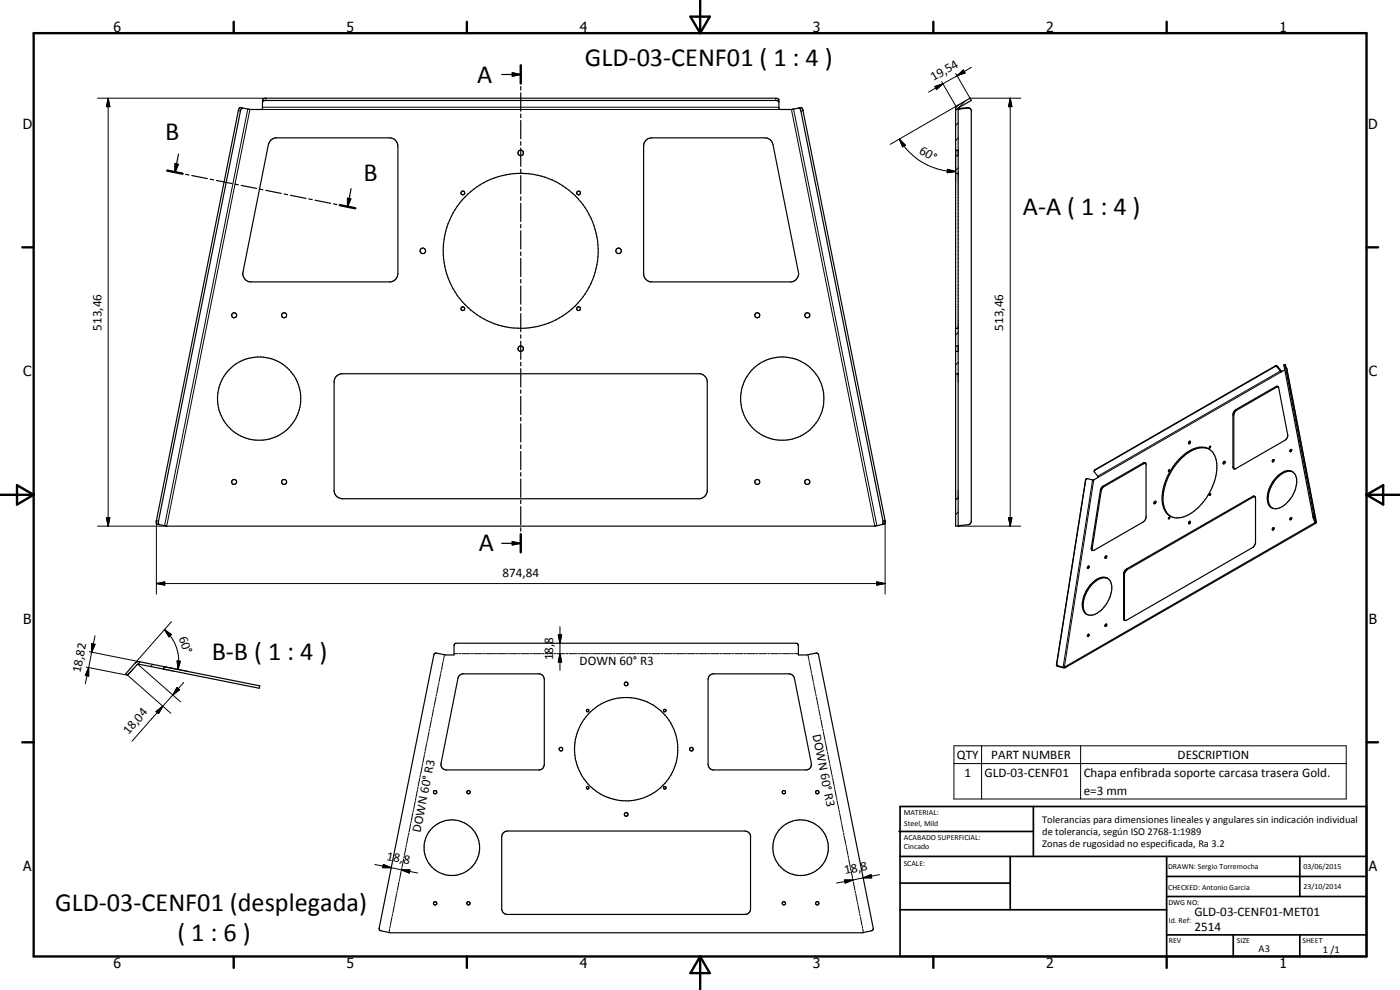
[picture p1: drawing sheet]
<svg xmlns="http://www.w3.org/2000/svg" width="420mm" height="297mm" viewBox="0 0 420 297" stroke-linecap="round" stroke-linejoin="round" font-family="sans-serif">
<g fill="none" stroke="#000" stroke-width=".35">
<path d="M156.3 19.6v5.5M72.8 32.4l2.2 .5h3.8v-2.9l.5-.5h.5h153l1 .4v3h3.7l2.2-.5M72.8 32.4l-.6 .7-24.7 123.4 .1 .6 .2 .3M72.8 32.4l-.8-.1-.4 .6-24.7 123.5 .1 .7 .8 .3M150.6 22.4h5.7M153.7 21.8l2.6 .6-2.6 .5zM156.3 26v1M156.3 27.9v5.5M156.3 34.2v1.1M156.3 36.2v5.5M233.8 30.5l-.8-.4h-153.5l-.5 .2-.2 .3M239.7 32.4l.9-.1 .3 .6 24.7 123.3-.1 1-.8 .2"/>
<path d="M239.7 32.4l.4 .2 .2 .5 24.7 123.2v.8l-.3 .3M287.1 31.9l4-2.4 .4 .6-3.6 2.1-.3 .4v125.3h-.8v-125zM287.6 32.8l3.2-.4 .7 .7v123.4l-.7 .9-3.2 .4M290.9 32.4l-.6-.1-2.7 .3M50.2 51.2l4.6 .9M52.5 49.1l1 .2-1 2.4zM53.6 46.2l-1.1 5.5M55.7 52.3l1 .2M57.6 52.7l4.6 .9M63.1 53.8l1 .2M65 54.1l4.6 1M70.5 55.2l1 .3"/>
<path d="M72.4 55.6l4.6 1M77.9 56.7l1 .2M79.8 57.1l4.6 .9M81.3 42l.9-.6h.8h33.9a2.52 2.52 0 0 1 2.5 2.5v38.2a2.57 2.57 0 0 1-2.1 2.5h-42.3a2.49 2.49 0 0 1-2.1-3l7.6-38.3zM85.3 58.2l1 .2M87.2 58.6l4.7 .9M92.7 59.7l1 .2M104.3 59.5l1 .2-1 2.3zM105.4 56.6l-1.1 5.4M156.3 42.5v1.1M156.3 44.4v5.5M156.3 50.8v1"/>
<path d="M156.3 52.7v5.5M156.3 59.1v1M193.7 42.2l.9-.6 1.1-.2h33.8a2.46 2.46 0 0 1 2.5 1.9l7.6 38.3a2.53 2.53 0 0 1-2.1 3h-42.2a2.49 2.49 0 0 1-2.1-2.5v-38.2v-.8zM286.8 45.1h.8M286.8 52h.8M286.8 46.7h.8M94.6 60.1l4.6 .9M100.1 61.2l1 .2M102 61.6l4.6 .9M156.3 61v5.5M156.3 67.4v1M156.3 69.3v5.4"/>
<path d="M156.3 75.6v1.1M156.3 77.5v5.5M156.3 83.9v1M156.3 85.8v5.5M156.3 92.2v1M156.3 94.1v5.5M286.8 98.5h.8M100.9 113l1.5-.9h107.7a2.54 2.54 0 0 1 2.1 2.2v33.2a2.57 2.57 0 0 1-2.4 2.1h-107a2.57 2.57 0 0 1-2.5-2.1v-33.2zM156.3 100.5v1M156.3 102.4v5.4M156.3 108.7v1.1M156.3 110.6v5.5"/>
<path d="M156.3 117v1M156.3 118.9v5.5M286.8 112.1h.8M286.8 103.8h.8M286.8 105.5h.8M383.6 116l2.9 14.6-.3 .9-.6 .6-15.2 8.6M383.6 116h-.7l-12 6.9-.7 .9-.2 16.5 .4 .4M383.6 116l-12.4 7.1-.7 .6-.2 .7 .1 16.3M384.6 111.5l-1.2-1.6-.6-.1-54.1 31.1-.2 .3M385.6 111l-1.2 .7-1.1-1.5-.5-.3-54.3 31.3M385.7 109.4l8.7 45.5 .6 1.8M385.7 109.4l-.4 .2 8.7 45.5 .7 1.5-.2 .3"/>
<path d="M385.7 109.4v.1M385.7 109.5l.5 1.1 8.8 46M156.3 125.3v1M156.3 127.2v5.4M156.3 133.5v1.1M156.3 135.5v5.4M343.8 139l.1 16.3-.3 .9-15.2 8.9-.5 .1M343.8 139l-.2-.2-.5 .1-12 6.9-.6 .7-3 18 .4 .7M343.8 139l-12.4 7-.5 .4-.4 .9-2.7 17.2 .1 .7M357.3 132.6l-.4 .5M357.3 132.5l-.2-.1-.4 .4v.3h.2M357.3 132.5l-.4 .6"/>
<path d="M362.5 134.6a7.5 7.5 0 0 0-7.7 2.3 17.4 17.4 0 0 0-5.9 14.5 4.6 4.6 0 0 0 7 3.4 17.3 17.3 0 0 0 9.2-16.4 4.4 4.4 0 0 0-6.9-3.4 17.2 17.2 0 0 0-9 16.4 5.2 5.2 0 0 0 2.1 3.5M363 134.4h.1M363.3 133.9l-.3 .5M363.3 134.2l-.1 .1M363.3 133.9h.1M363.3 134.2l-.3 .2M363.3 133.9v.3M367.7 138.6l-.3 .5M367.7 138.6a.34 .34 0 0 0-.6 .1 .34 .34 0 0 0 .3 .4M382 138h.3l-.2 .6-.3-.1zM382.3 138.1l-.2 .5M387.7 135l-.3 .5"/>
<path d="M387.7 135l-.2-.2-.3 .2-.1 .4 .3 .1M47.8 157.4l2.2 .5h212.5l2.2-.5M156.3 141.8v1.1M156.3 143.7v5.5M156.3 150.1v1M156.3 152v5.5M156.3 158.4v1M286.8 149.6h.8M325.8 143.9v.2M325.8 143.9l-8.7 55.5 .2 .5 2.4 .4M328.5 141.2l-.1 .4 1.2 1.6-1.4 .8-1.8-.4h-.3l-.3 .3M346.5 150.5h.4v.3l-.5 .3z"/>
<path d="M346.9 150.5l-.3 .6M350.7 155.3h.4l-.3 .4zM351 141l-.4 .4h.3M351 141h.1M351 141.4h-.1M351 155.4l-.1 .2M351 141.2v.1M351 141l-.1 .4M357.3 156.6l-.4 .5M357.3 156.6l-.1-.1a.38 .38 0 0 0-.4 .2 .38 .38 0 0 0 .1 .4M363 148.5v.1M363.3 148.1l-.3 .4"/>
<path d="M363.3 148.1h.1M363.3 148.1l-.1 .4M363.3 148.3l-.3 .3M376.6 149l.2 .5v13.3l-.7 1.4-38 21.9-.5 .1M376.6 149l-.2-.2-.5 .2-38 21.9-.7 1.2v13.7l.4 .4M376.6 149l-.4 .1-38.1 21.9-.6 1.2 .1 14M382 158.5l.3-.1-.2 .6-.3-.1zM382.3 158.5l-.2 .5M383.1 143.2a4.4 4.4 0 0 1 4.5-1.8 3.5 3.5 0 0 1 1.3 4.6 8.8 8.8 0 0 1-5.5 6.6 2.78 2.78 0 0 1-3-3.6l.2-1.7a11.1 11.1 0 0 1 2.5-4.1zM387.5 155.3l-.4 .3v.3h.3M387.5 155.3h.1M387.6 155.3l.1 .1"/>
<path d="M387.7 155.4l-.3 .5M388 141.6a4.5 4.5 0 0 0-4.9 2 7.9 7.9 0 0 0-2.1 8l.8 .8M394.5 156.9l.3 .2M394.5 156.9l-75.1 43.3M394.8 157.1l-75.1 43.2M395 156.7l-.2 .4M150.6 163h5.7M153.7 162.5l2.6 .5-2.6 .5zM156.3 160.3v5.4M326.4 170.5l.1 .1M326.6 170.5l.2-.3-.1-.4-.4 .4 .1 .3M326.6 170.5l-.1 .1"/>
<path d="M326.8 170.1l-.2 .4M327.1 175.6a4.9 4.9 0 0 1 5-2.2 3.9 3.9 0 0 1 1.2 5.1 8.1 8.1 0 0 1-5.7 6.1 2.55 2.55 0 0 1-2.8-2.7 10.2 10.2 0 0 1 2.3-6.3zM331.7 167l.2-.2a.34 .34 0 0 1 .2 .4 .34 .34 0 0 1-.3 .3zM332.1 167l-.2 .4M332.5 173.6a4.5 4.5 0 0 0-4.9 1.9 7.7 7.7 0 0 0-2.1 8.1l.8 .8M130.3 196.2l.7-.2 2.8 .5h2.5v-2.8l.3-.6 .3-.1h102l.4 .1 .3 .6v2.8h2.5l2.8-.5h.5l.2 .5 16.5 82-.2 .5-3.1 .9h-141.7l-3-.7-.3-.7zM317.1 199.3l.3 .5 2 .4M326.4 191h.1M326.6 190.9l.2-.5a.37 .37 0 0 0-.4 .1 .37 .37 0 0 0 0 .5M326.6 190.9l-.1 .1M326.8 190.5l-.2 .4M331.7 187.5l.3-.3a.41 .41 0 0 1 .1 .5 .41 .41 0 0 1-.4 .2z"/>
<path d="M332.1 187.5l-.2 .4M49.1 200.7v.1M49.2 200l28.8 5.8-.2 .7-28.7-5.7M49.2 200l-7.9-1.5-.6 .3-3 3.3 .6 .5 2.8-3.1 .5-.2 7.5 1.4M49.2 200l-.1 .7M137.8 202.7l1-.5h23.2a1.68 1.68 0 0 1 1.4 1.6v25.6l-.6 1.2-.8 .4h-28.3a1.68 1.68 0 0 1-1.3-2l5-25.5zM199.2 212.9h.5a.38 .38 0 0 1 0 .6 .38 .38 0 0 1-.6-.3zM212.9 202.8l1-.6h23.2l.9 .5 .4 .8 5.1 25.5a1.67 1.67 0 0 1-1.4 2h-28.2l-.8-.4-.6-1.2v-25.6zM319.4 200.2l.3 .1M199.2 236.1a.4 .4 0 0 1 .6 0 .4 .4 0 0 1-.1 .6l-.5-.1zM151 250l.7-.5 .6-.2h71.3a1.8 1.8 0 0 1 1.6 1.4v22.3l-.3 .8-.7 .5-71.9 .1a1.73 1.73 0 0 1-1.7-1.7v-21.7z"/>
<circle cx="138.9" cy="57.9" r=".56"/>
<circle cx="156.3" cy="45.9" r=".84"/>
<circle cx="173.7" cy="57.9" r=".57"/>
<circle cx="126.9" cy="75.3" r=".83"/>
<circle cx="156.3" cy="75.3" r="23.2"/>
<circle cx="185.6" cy="75.3" r=".82"/>
<circle cx="70.3" cy="94.6" r=".75"/>
<circle cx="85.3" cy="94.6" r=".75"/>
<circle cx="138.9" cy="92.6" r=".57"/>
<circle cx="173.7" cy="92.6" r=".56"/>
<circle cx="227.3" cy="94.6" r=".75"/>
<circle cx="242.3" cy="94.6" r=".76"/>
<circle cx="77.8" cy="119.6" r="12.5"/>
<circle cx="156.3" cy="104.6" r=".82"/>
<circle cx="234.8" cy="119.6" r="12.5"/>
<circle cx="70.3" cy="144.6" r=".75"/>
<circle cx="85.3" cy="144.6" r=".75"/>
<circle cx="227.3" cy="144.6" r=".74"/>
<circle cx="242.3" cy="144.6" r=".76"/>
<circle cx="176.3" cy="213.2" r=".37"/>
<circle cx="187.9" cy="205.2" r=".55"/>
<circle cx="130.6" cy="237.7" r=".5"/>
<circle cx="140.6" cy="237.7" r=".51"/>
<circle cx="168.3" cy="224.8" r=".53"/>
<circle cx="176.4" cy="236.4" r=".38"/>
<circle cx="187.9" cy="224.8" r="15.5"/>
<circle cx="207.5" cy="224.8" r=".56"/>
<circle cx="235.3" cy="237.7" r=".51"/>
<circle cx="245.3" cy="237.7" r=".5"/>
<circle cx="135.6" cy="254.4" r="8.3"/>
<circle cx="187.9" cy="244.4" r=".57"/>
<circle cx="240.3" cy="254.3" r="8.3"/>
<circle cx="130.6" cy="271" r=".51"/>
<circle cx="140.6" cy="271" r=".51"/>
<circle cx="235.3" cy="271" r=".51"/>
<circle cx="245.3" cy="271" r=".5"/>
</g>
<g fill="none" stroke="#000" stroke-width=".3">
<path d="M29.3 29.5h50.5v.6M32.5 29.5l.5 2.5h-1zM32.5 29.5v128.4M71.5 33.2l.7 .1M74.4 32.7l-25 125M75 32.9l-25 125h-20.7M78.8 32.2h155M78.8 32.9h155M232.8 29.5v.6M237.5 32.9l25 125M238.2 32.7l25 125M241 33.2l-.6 .1"/>
<path d="M280.6 26l2.4-.9-1.9 1.7zM282.6 24.5l4.4 7.6M283 25.1l-4.3 2.5M286.8 22.1l4.3 7.4h15.3M287.2 22.7l1.9-1.7 .5 .9zM287.2 22.7l-4.2 2.4M287.6 36.9l-.8 .7M287.6 31.5l-20.4 11.8M289.6 30.4l-2.8 2.7M291.5 20.2l-4.3 2.5M303.2 29.5l.5 2.5h-1zM303.2 29.5v128.4"/>
<path d="M269.9 41.7l1.8 1.9-.8 .5zM269.9 41.7a19.7 19.7 0 0 0 16.9 9.8M284.3 50.8l2.5 .7-2.5 .3zM286.8 45.1v9.6M287.6 50.4l-.8 .7M287.6 41.4l-.8 .8M287.6 99.7l-.8 .8M287.6 108.8l-.8 .7M382.8 109.8l-.2 .2M382.9 116l.2 .2M383.4 109.9l-.1 .3M384.2 111.3l-54.7 31.6"/>
<path d="M384.4 111.7l-54.8 31.5M385.7 109.6l-.4 .1M386.2 110.5l8.8 46-.3 .1M343.1 138.9l.2 .2M370 124.5l.3 .1M370.9 122.9l.3 .2M32 155.4h1l-.5 2.5zM47.6 156.3l-.7-.1v22.1M265 156.3l.6-.1v22.1M287.1 149.6l-.3 .3M287.6 153.6l-.8 .8M287.6 157.9h18.8"/>
<path d="M302.7 155.4h1l-.5 2.5zM325.8 143.9v.2M327.9 144l-8.9 56.3M328.2 144l-8.8 56.2M328.7 140.9l-.2 .2M330.2 147.2l.3 .1M331.1 145.8l.3 .2M370 140.1l.3 .1M375.9 149l.3 .1M394.4 154.9l-.4 .1M394.4 156l.1 .9M394.6 155.6l-.4 .1"/>
<path d="M46.9 175.1l2.5-.5v1zM46.9 175.1h218.7M263.1 174.6l2.5 .5-2.5 .5zM327.5 164.3l.3 .2M337.2 172.3l.3 .1M338.1 170.7l.3 .2M26.8 195.5l15.1 3M27.5 193.1l1 .2-1 2.4zM27.5 195.7l-.9 4.6M28.5 190.8l-1 4.9M41.3 199.3l12.9 11.3M42.1 198.6l-.7 .7"/>
<path d="M45.8 199.3l-.6 .7M49.3 188.9l2.1 1.5-.7 .7zM49.3 188.9a12.8 12.8 0 0 1 4.1 7 12.7 12.7 0 0 1 0 4.9M51.5 186.5l-11 12.6M53.2 198.3l.9 .1-.7 2.4zM132.9 198.8l-.4 2.3M133.1 197.9l-.1 .6M133.4 196.4l-.2 1.2M136.3 196.1h1.1M137.7 196.1h.6M138.6 196.1h2.4M141.3 196.1h.6"/>
<path d="M142.2 196.1h2.4M144.9 196.1h.5M145.7 196.1h2.5M148.4 196.1h.6M149.3 196.1h2.4M152 196.1h.6M152.9 196.1h2.4M155.6 196.1h.6M156.5 196.1h2.3M159.1 196.1h.6M160 196.1h2.4M162.7 196.1h.6"/>
<path d="M163.6 196.1h2.3M166.3 196.1h.5M167.2 196.1h2.3M167.5 190.5h1.1l-.5 2.5zM168.1 196.1l.5 2.5h-1.1zM168.1 188v13.1M169.8 196.1h.6M170.7 196.1h2.4M173.4 196.1h.6M174.3 196.1h2.3M176.9 196.1h.6M177.8 196.1h2.4"/>
<path d="M180.5 196.1h.6M181.4 196.1h2.4M184.1 196.1h.5M184.9 196.1h2.5M187.6 196.1h.6M188.5 196.1h2.4M191.2 196.1h.6M192.1 196.1h2.4M194.8 196.1h.6M195.7 196.1h2.3M198.3 196.1h.6M199.2 196.1h2.4"/>
<path d="M201.9 196.1h.6M202.8 196.1h2.3M205.4 196.1h.6M206.3 196.1h2.4M209 196.1h.6M209.9 196.1h2.4M212.5 196.1h.7M213.4 196.1h2.4M216.1 196.1h.6M217 196.1h2.4M219.7 196.1h.6M220.6 196.1h2.4"/>
<path d="M223.3 196.1h.5M224.1 196.1h2.4M226.8 196.1h.6M227.7 196.1h2.4M230.4 196.1h.6M231.3 196.1h2.3M234 196.1h.5M234.9 196.1h2.3M237.5 196.1h.6M238.4 196.1h1.2M242.5 196.4l.2 1.2M242.8 197.9l.1 .6"/>
<path d="M242.9 198.8l.5 2.3M317.1 199.3v.1M317.6 199.8l-.2 .1M337.2 185.5l.3 .2M25.9 200.2l12.4 2.4 13 11.4M26.6 200.3v2.6l-1-.3zM26.6 200.3l-1 4.9M40 200.7l-1.8 1.8M46.8 213.5l2-1.6-1.2 2.2zM49.1 200.5l-.2 .2M49.2 200l7.3 1.5M51.8 208.5l-12.2 13.9"/>
<path d="M53.1 206.3l.8 .7-2.1 1.5zM55.1 204.8l-3.3 3.7M128.8 219.6l-.5 2.3M128.9 218.7l-.1 .6M129.4 216.1l-.4 2.3M129.6 215.3l-.1 .5M130.1 212.6l-.4 2.3M130.3 211.8l-.1 .5M130.8 209.2l-.4 2.3M131 208.3l-.1 .6M131.5 205.7l-.4 2.3M131.7 204.9l-.1 .5"/>
<path d="M132.2 202.2l-.4 2.3M132.4 201.3l-.1 .6M243.4 201.3l.1 .6M243.6 202.2l.5 2.3M244.1 204.9l.2 .5M244.3 205.7l.5 2.3M244.8 208.3l.1 .6M245 209.2l.5 2.3M245.5 211.8l.1 .5M245.7 212.6l.5 2.3M246.2 215.3l.1 .5M246.4 216.1l.4 2.3"/>
<path d="M246.9 218.7l.1 .6M247.1 219.6l.5 2.3M124.8 239.6l-.1 .6M125.3 236.9l-.5 2.4M125.5 236.1l-.2 .5M126 233.5l-.5 2.3M126.1 232.6v.6M126.7 230l-.5 2.3M126.9 229.2l-.2 .5M127.4 226.5l-.5 2.4M127.5 225.7l-.1 .5M128 223.1l-.4 2.3"/>
<path d="M128.2 222.2l-.1 .6M247.6 222.2l.1 .6M247.8 223.1l.4 2.3M248.3 225.7l.1 .5M248.5 226.5l.5 2.4M249 229.2l.1 .5M249.2 230l.4 2.3M249.7 232.6l.1 .6M249.9 233.5l.4 2.3M250.4 236.1l.1 .5M250.6 236.9l.4 2.4M251.1 239.6l.1 .6"/>
<path d="M286.3 223.8h117.7v15.9h-117.7zM286.3 229.1h117.7M294.6 223.8v15.9M324.3 223.8v15.9M112.5 259.4l4.9 .9M115.1 259.4l2.3 .9h-2.5zM121.1 257.8l-.4 2.3M121.3 256.9l-.1 .6M121.8 254.3l-.4 2.3M122 253.4l-.1 .6M122.5 250.8l-.5 2.4M122.7 250l-.1 .6"/>
<path d="M123.2 247.4l-.4 2.3M123.4 246.5l-.1 .6M123.9 243.9l-.5 2.3M124.1 243l-.1 .6M124.6 240.4l-.4 2.3M251.2 240.4l.5 2.3M251.8 243l.1 .6M252 243.9l.4 2.3M252.5 246.5l.1 .6M252.6 247.4l.5 2.3M253.2 250l.1 .6M253.3 250.8l.5 2.4"/>
<path d="M253.9 253.4l.1 .6M254 254.3l.5 2.3M254.5 256.9l.2 .6M254.7 257.8l.5 2.3M117 278.6l-.3 1.2M117.1 277.7l-.1 .6M117.4 260.3l3.1 .7M117.6 275.2l-.4 2.3M117.8 274.3l-.1 .5M118.4 271.7l-.5 2.3M118.5 270.8l-.1 .6M119 268.2l-.4 2.3"/>
<path d="M119.2 267.3l-.1 .6M119.7 264.7l-.4 2.3M119.9 263.9l-.1 .5M120.4 261.2l-.4 2.4M120.5 261h2.5l-.2 1zM120.5 261l4.9 1M120.6 260.4l-.1 .6M253.4 264h2.6l-2.4 1zM255.3 260.4v.6M255.4 261.2l.5 2.4M255.9 263.9l.2 .5M256 264l-4.9 1"/>
<path d="M256.1 264.7l.5 2.3M256.6 267.3l.1 .6M256.8 268.2l.4 2.3M257.3 270.8l.2 .6M257.5 271.7l.5 2.3M258 274.3l.1 .5M258.2 275.2l.4 2.3M258.7 277.7l.2 .6M258.9 278.6l.2 1.2M259 263.4l2.4-1 .2 1zM259 263.4l-3 .6M263.9 262.4l-4.9 1"/>
</g>
<g fill="#000">
<circle cx="286.8" cy="45.1" r=".18"/>
<circle cx="287.6" cy="45.1" r=".18"/>
<circle cx="286.8" cy="112.1" r=".18"/>
<circle cx="287.6" cy="112.1" r=".18"/>
</g>
<g fill="none" stroke="#000" stroke-width=".71">
<path d="M10.1 9.9h400v277.1h-400zM70.1 6.5v3.4M140.1 6.5v3.4M156.3 19.6v5.5M207.2 5h5.8l-2.9 4.9zM210.1 0v9.9M280.1 6.5v3.4M350.1 6.5v3.4M50.2 51.2l4.6 .9M6.7 74.2h3.4M102 61.6l4.6 .9M410.1 74.2h3.5"/>
<path d="M.1 148.5h10M5.1 145.6l5 2.9-5 2.9zM410.1 148.5h10M410.1 148.5l5-2.9v5.8zM156.3 160.3v5.4M6.7 222.7h3.4M410.1 222.7h3.5M70.1 287v3.4M140.1 287v3.4M210.1 287v10M210.1 287l2.9 5h-5.8zM280.1 287v3.4"/>
<path d="M350.1 287v3.4"/>
</g>
<g fill="none" stroke="#000" stroke-width=".51">
<path d="M269.8 249.5h40.3M270.1 242h140v45h-140zM270.1 257h140M303.2 257v16M310.1 242v15M350.1 257v30M390.1 257v12M270.1 265h33.1M270.1 273h80M350.1 269h60M350.1 263h60M350.1 280.5h60"/>
<path d="M370.1 280.5v6.5M390.1 280.5v6.5"/>
</g>
<g fill="#000">
<path d="M32.5 29.5l.5 2.5h-1zM153.7 21.8l2.6 .6-2.6 .5zM280.6 26l2.4-.9-1.9 1.7zM287.2 22.7l1.9-1.7 .5 .9zM303.2 29.5l.5 2.5h-1zM52.5 49.1l1 .2-1 2.4zM104.3 59.5l1 .2-1 2.3zM269.9 41.7l1.8 1.9-.8 .5zM284.3 50.8l2.5 .7-2.5 .3zM32 155.4h1l-.5 2.5zM302.7 155.4h1l-.5 2.5zM46.9 175.1l2.5-.5v1z"/>
<path d="M153.7 162.5l2.6 .5-2.6 .5zM263.1 174.6l2.5 .5-2.5 .5zM27.5 193.1l1 .2-1 2.4zM49.3 188.9l2.1 1.5-.7 .7zM53.2 198.3l.9 .1-.7 2.4zM167.5 190.5h1.1l-.5 2.5zM168.1 196.1l.5 2.5h-1.1zM26.6 200.3v2.6l-1-.3zM46.8 213.5l2-1.6-1.2 2.2zM53.1 206.3l.8 .7-2.1 1.5zM115.1 259.4l2.3 .9h-2.5zM120.5 261h2.5l-.2 1z"/>
<path d="M253.4 264h2.6l-2.4 1zM259 263.4l2.4-1 .2 1z"/>
</g>
<g font-size="7.9">
<text x="175.5" y="19.9">GLD-03-CENF01 ( 1 : 4 )</text>
<text x="143.2" y="24.8">A</text>
<text x="49.6" y="41.9">B</text>
<text x="109.1" y="54.2">B</text>
<text x="307" y="64.6">A-A ( 1 : 4 )</text>
<text x="143.7" y="165.4">A</text>
<text x="63.5" y="198">B-B ( 1 : 4 )</text>
<text x="16.5" y="273.2">GLD-03-CENF01 (desplegada)</text>
<text x="53.2" y="282.2">( 1 : 6 )</text>
</g>
<g font-size="4.2">
<text x="34" y="9.6">6</text>
<text x="104" y="9.6">5</text>
<text x="174" y="9.6">4</text>
<text x="244" y="9.6">3</text>
<text x="314" y="9.6">2</text>
<text x="384" y="9.6">1</text>
<text x="6.8" y="38.7">D</text>
<text x="410.6" y="38.7">D</text>
<text x="7" y="112.9">C</text>
<text x="410.8" y="112.9">C</text>
<text x="7" y="187.1">B</text>
<text x="410.8" y="187.1">B</text>
<text x="7" y="261.4">A</text>
<text x="410.8" y="261.4">A</text>
<text x="34" y="290.4">6</text>
<text x="104" y="290.4">5</text>
<text x="174" y="290.4">4</text>
<text x="244" y="290.4">3</text>
<text x="314" y="290.4">2</text>
<text x="384" y="290.4">1</text>
</g>
<g font-size="3.9">
<text x="280.2" y="24.4" transform="rotate(-30 280.2 24.4)">19,54</text>
<text x="275.7" y="45.9" transform="rotate(30 275.7 45.9)">60°</text>
<text x="30.4" y="99.2" transform="rotate(-90 30.4 99.2)">513,46</text>
<text x="301.1" y="99.2" transform="rotate(-90 301.1 99.2)">513,46</text>
<text x="150.8" y="173">874,84</text>
<text x="53.6" y="191.3" transform="rotate(71 53.6 191.3)">60°</text>
<text x="24.2" y="202" transform="rotate(-79 24.2 202)">18,82</text>
<text x="166" y="198" transform="rotate(-90 166 198)">18,8</text>
<text x="173.9" y="199.5">DOWN 60° R3</text>
<text x="38.6" y="220.5" transform="rotate(-49 38.6 220.5)">18,04</text>
<text x="243.8" y="220.6" transform="rotate(79 243.8 220.6)">DOWN 60° R3</text>
<text x="287.2" y="227.7">QTY</text>
<text x="297.5" y="227.7">PART NUMBER</text>
<text x="353.4" y="227.7">DESCRIPTION</text>
<text x="289.4" y="233">1</text>
<text x="295.5" y="233">GLD-03-CENF01</text>
<text x="325.2" y="233.1">Chapa enfibrada soporte carcasa trasera Gold.</text>
<text x="325.2" y="238.4">e=3 mm</text>
<text x="126.2" y="250" transform="rotate(-79 126.2 250)">DOWN 60° R3</text>
<text x="115.9" y="257.9" transform="rotate(11 115.9 257.9)">18,8</text>
<text x="253.7" y="262.4" transform="rotate(-11 253.7 262.4)">18,8</text>
<text x="358.5" y="275">GLD-03-CENF01-MET01</text>
<text x="358.5" y="279.4">2514</text>
</g>
<g font-size="3.1">
<text x="312.7" y="246.8">Tolerancias para dimensiones lineales y angulares sin indicación individual</text>
<text x="312.7" y="250.4">de tolerancia, según ISO 2768-1:1989</text>
<text x="312.7" y="254">Zonas de rugosidad no especificada, Ra 3.2</text>
<text x="377.7" y="285.6">A3</text>
<text x="397" y="285.9">1 /1</text>
</g>
<g font-size="2.4">
<text x="271.2" y="244.4">MATERIAL:</text>
<text x="271.3" y="252">ACABADO SUPERFICIAL:</text>
<text x="271.4" y="247.9">Steel, Mild</text>
<text x="271.3" y="254.6">Cincado</text>
<text x="271.2" y="259.7">SCALE:</text>
<text x="350.6" y="260.8">DRAWN: Sergio Torremocha</text>
<text x="391.2" y="260.6">03/06/2015</text>
<text x="350.6" y="267">CHECKED: Antonio Garcia</text>
<text x="391.2" y="266.7">23/10/2014</text>
<text x="350.6" y="271.4">DWG NO:</text>
<text x="350.8" y="276.9">Id. Ref:</text>
<text x="350.8" y="282.8">REV</text>
<text x="371.2" y="282.9">SIZE</text>
<text x="390.9" y="282.9">SHEET</text>
</g>
</svg>
